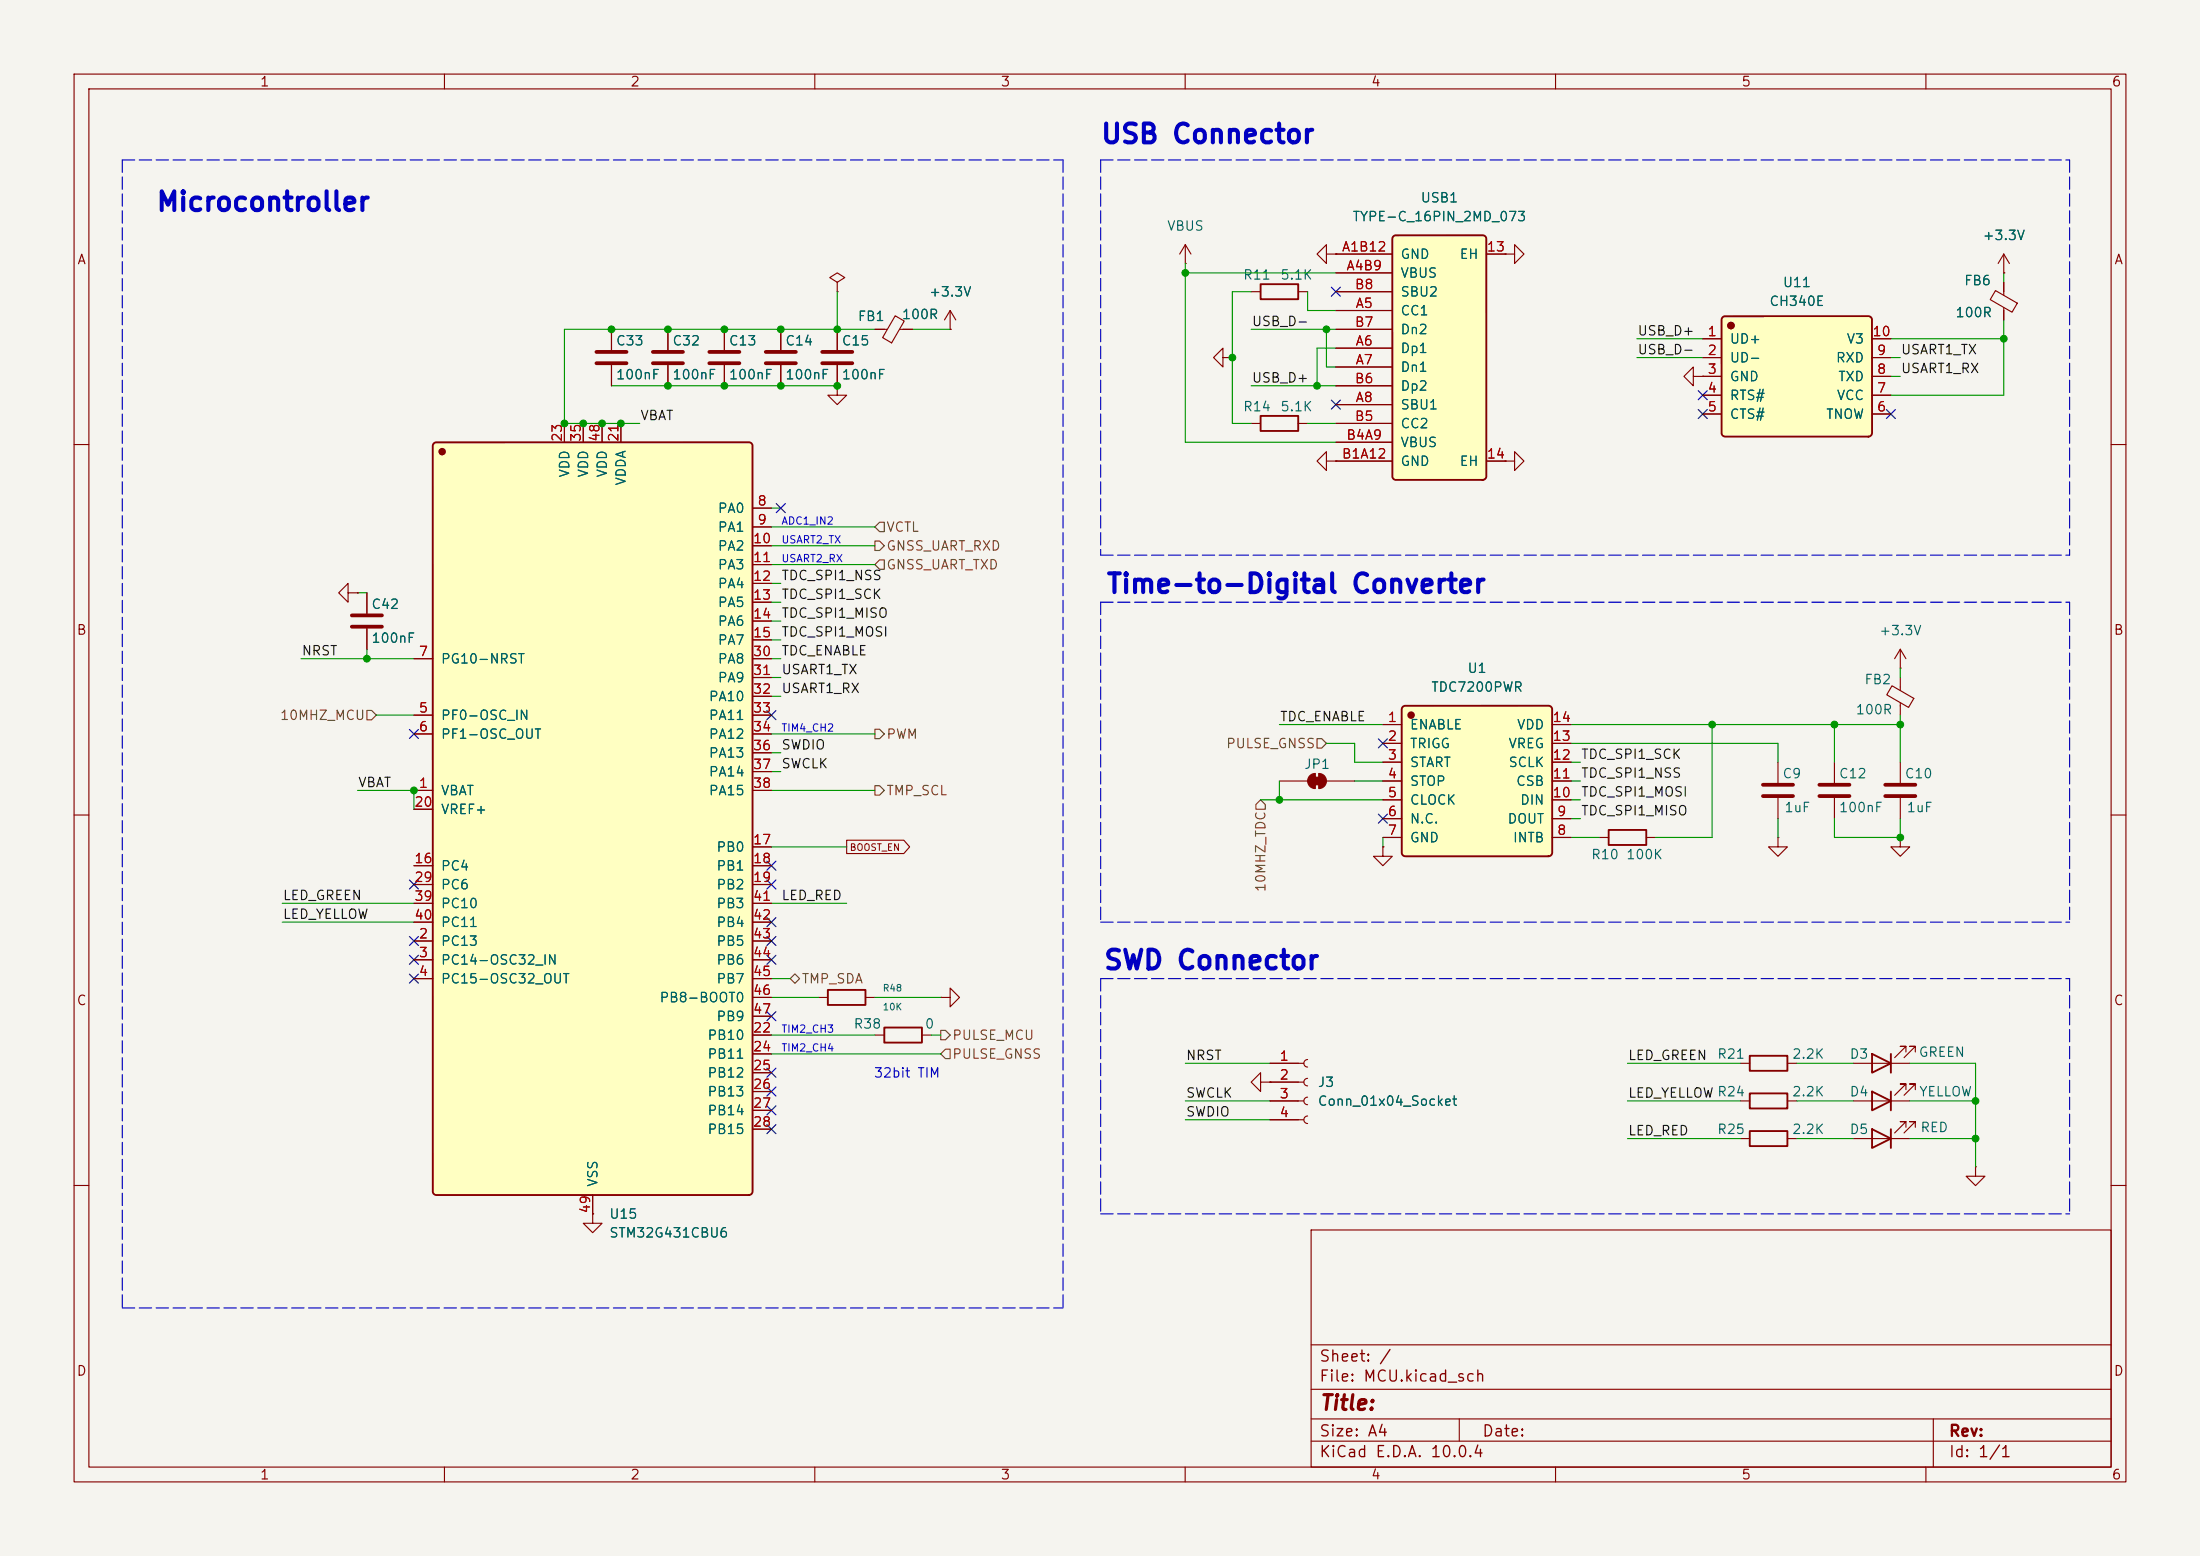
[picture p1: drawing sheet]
<svg xmlns="http://www.w3.org/2000/svg" width="297mm" height="210mm" viewBox="0 0 297 210" stroke-linecap="round" stroke-linejoin="round" font-family="sans-serif">
<path d="M0 0h297v210h-297z" fill="#f5f4ef" stroke="#f5f4ef" stroke-width=".14"/>
<g fill="none" stroke="#840000" stroke-width=".15">
<path d="M10 10h277v190h-277zM12 12h273v186h-273zM60 10v2M110 10v2M160 10v2M210 10v2M260 10v2M10 60h2M285 60h2M10 110h2M285 110h2M250.2 143.5h7.6"/>
<path d="M257.3 142v-.8h-.8h.8l-1.5 1.5M258.6 142v-.8h-.8h.8l-1.6 1.5M266.7 157.5v1.3h1.3l-1.3 1.2-1.3-1.2h1.3M266.7 157.5h.1M10 160h2M177 166h108v32h-108zM285 160h2M60 198v2M110 198v2M160 198v2M177 194.5h108M177 191.5h108"/>
<path d="M177 187.5h108M177 181.5h108M197 191.5v3M210 198v2M260 198v2M261 191.5v6.5"/>
</g>
<path d="M252.7 142.2l2.6 1.3-2.6 1.3zM255.3 142.2v2.6" fill="none" stroke="#840000" stroke-width=".25"/>
<path d="M189.4 95.4l.2-.1h19.4l.4 .1 .1 .3v19.4a.51 .51 0 0 1-.5 .5h-19.3l-.3-.2-.2-.2v-19.4z" fill="#ffffc2"/>
<circle cx="190.5" cy="96.5" r=".38" fill="#840000" stroke="#840000" stroke-width=".25"/>
<g fill="none" stroke="#840000" stroke-width=".25">
<path d="M170.2 38.4h5.1v2h-5.1zM170.2 56.1h5.1v2.1h-5.1zM189.4 95.4l.2-.1h19.4l.4 .1 .1 .3v19.4a.51 .51 0 0 1-.5 .5h-19.3l-.3-.2-.2-.2v-19.4zM217.2 112h5v2h-5zM111.8 133.6h5v2h-5zM119.4 138.7h5.1v2h-5.1zM236.2 152.7h5.1v2h-5.1zM236.2 142.5h5.1v2h-5.1zM236.2 147.6h5.1v2h-5.1zM252.7 147.3l2.6 1.3-2.6 1.3zM252.7 152.4l2.6 1.3-2.6 1.2zM255.3 147.3v2.6"/>
<path d="M255.3 152.4v2.5"/>
</g>
<g fill="none" stroke="#840000" stroke-width=".15">
<path d="M160 35.6h.1M160 33l-.7 1.3M160 33l.8 1.3M160 33v2.6M168.9 39.4h1.3M175.3 39.4h1.2M179.1 34.3v-1.3l-1.3 1.3 1.3 1.3v-1.3h1.2M180.3 34.3h.1M203.2 34.3h1.3v-1.3l1.2 1.3-1.2 1.3v-1.3M203.2 34.3h.1M270.5 36.8h.1M270.5 34.3l-.8 1.3"/>
<path d="M270.5 34.3l.8 1.3M270.5 34.3v2.5M82.5 44.5v2.7M82.5 49.3v2.8M113 44.5v2.7M113 49.3v2.8M118.1 44.5h1.7M120.9 42.6l1.2 .7-1.7 3-1.2-.7zM121.4 44.5h1.8M128.3 44.5h.1M128.3 41.9l-.8 1.3M128.3 41.9l.7 1.3"/>
<path d="M128.3 41.9v2.6M165.1 48.3v-1.3l-1.3 1.3 1.3 1.2v-1.2h1.3M166.4 48.3h.1M168.9 57.2h1.3M175.3 57.2h1.2M179.1 62.2v-1.2l-1.3 1.2 1.3 1.3v-1.3h1.2M180.3 62.2h.1M49.5 80v2.8M49.5 84.8v2.8M186.7 97.8h2.5M209.5 97.8h2.6M255.4 92.6l3 1.7-.7 1.2-3-1.7z"/>
<path d="M256.5 90.2h.1M256.5 87.6v2.6M256.5 91.4v1.8M256.5 94.9v1.6M256.5 87.6l-.7 1.3M256.5 87.6l.8 1.3M172.7 105.4h3.8M177.5 104.4v2M178.1 104.4v2M179.1 105.4h3.8M186.7 114.3v1.3h1.3l-1.3 1.2-1.3-1.2h1.3M186.7 114.3h.1"/>
<path d="M186.7 100.3h2.5M186.7 102.9h2.5M186.7 105.4h2.5M186.7 108h2.5M186.7 110.5h2.5M186.7 113h2.5M209.5 100.3h2.6M209.5 102.9h2.6M209.5 105.4h2.6M209.5 108h2.6M209.5 110.5h2.6M209.5 113h2.6"/>
<path d="M215.9 113h1.3M222.2 113h1.3M240 113v1.3h1.3l-1.3 1.3-1.2-1.3h1.2M240 113h.1M240 102.9v2.8M240 107.7v2.8M247.6 102.9v2.8M247.6 107.7v2.8M256.5 113v1.3h1.3l-1.3 1.3-1.2-1.3h1.2M256.5 113h.1M256.5 102.9v2.8M256.5 107.7v2.8"/>
<path d="M110.5 134.6h1.3M116.8 134.6h1.3M118.1 139.7h1.3M124.5 139.7h1.2M127 134.6h1.3v-1.2l1.2 1.2-1.2 1.3v-1.3M127 134.6h.1M170.2 146.1v-1.3l-1.3 1.3 1.3 1.2v-1.2h1.2M171.4 146.1h.1M171.4 143.5h4.6M171.4 146.1h4.6M171.4 148.6h4.6M171.4 151.1h4.6"/>
<path d="M176.5 143a.51 .51 0 0 0-.5 .5 .51 .51 0 0 0 .5 .5M176.5 145.5a.51 .51 0 0 0-.5 .6 .51 .51 0 0 0 .5 .5M176.5 148.1a.51 .51 0 0 0-.5 .5 .51 .51 0 0 0 .5 .5M176.5 150.6a.51 .51 0 0 0-.5 .5 .51 .51 0 0 0 .5 .5M234.9 143.5h1.3M234.9 148.6h1.3M234.9 153.7h1.3M241.3 143.5h1.3M241.3 148.6h1.3M241.3 153.7h1.3M250.2 148.6h7.6M250.2 153.7h7.6"/>
<path d="M257.3 147.1v-.8h-.8h.8l-1.5 1.5M257.3 152.1v-.7h-.8h.8l-1.5 1.5M258.6 147.1v-.8h-.8h.8l-1.6 1.5M258.6 152.1v-.7h-.8h.8l-1.6 1.5M80 163.8v1.3h1.3l-1.3 1.3-1.3-1.3h1.3M80 163.8h.1"/>
</g>
<path d="M80.5 47.5h4.1M80.5 49h4.1M111 47.5h4.1M111 49h4.1M47.5 83.1h4.1M47.5 84.6h4.1M238 105.9h4.1M238 107.4h4.1M245.6 105.9h4.1M245.6 107.4h4.1M254.5 105.9h4.1M254.5 107.4h4.1" fill="none" stroke="#840000" stroke-width=".51"/>
<g fill="#840000" stroke="#840000" stroke-width=".15">
<path d="M177.3 104.9h1v1h-1z"/>
<path d="M176.8 104.7l.4-.2 .3-.1v2a1.02 1.02 0 0 1-.9-.6 1.02 1.02 0 0 1 .2-1.1z"/>
<path d="M178.1 104.4a1.02 1.02 0 0 1 1 1 1.02 1.02 0 0 1-1 1z"/>
</g>
<path d="M188.1 31.9l.3-.1h11.8h.2l.2 .3 .1 32.2a.51 .51 0 0 1-.5 .5h-11.7l-.3-.1-.2-.2v-32.2z" fill="#ffffc2"/>
<path d="M188.1 31.9l.3-.1h11.8h.2l.2 .3 .1 32.2a.51 .51 0 0 1-.5 .5h-11.7l-.3-.1-.2-.2v-32.2z" fill="none" stroke="#840000" stroke-width=".25"/>
<g fill="none" stroke="#840000" stroke-width=".15">
<path d="M180.3 34.3h7.7M180.3 36.8h7.7M180.3 39.4h7.7M200.7 34.3h2.5M180.3 41.9h7.7M180.3 47h7.7M180.3 49.5h7.7M180.3 54.6h7.7M180.3 59.7h7.7M180.3 57.2h7.7M180.3 52.1h7.7M180.3 44.5h7.7"/>
<path d="M180.3 62.2h7.7M200.7 62.2h2.5M203.2 62.2h1.3v-1.2l1.2 1.2-1.2 1.3v-1.3M203.2 62.2h.1"/>
</g>
<path d="M58.6 59.8l.2-.1h42.3l.3 .1 .2 .2v100.8a.51 .51 0 0 1-.5 .5h-42.2l-.3-.1-.1-.2-.1-100.8z" fill="#ffffc2"/>
<circle cx="59.7" cy="61" r=".38" fill="#840000" stroke="#840000" stroke-width=".25"/>
<path d="M58.6 59.8l.2-.1h42.3l.3 .1 .2 .2v100.8a.51 .51 0 0 1-.5 .5h-42.2l-.3-.1-.1-.2-.1-100.8z" fill="none" stroke="#840000" stroke-width=".25"/>
<g fill="none" stroke="#840000" stroke-width=".15">
<path d="M76.2 57.2v2.5M78.7 57.2v2.5M81.3 57.2v2.5M83.8 57.2v2.5M101.6 68.6h2.5M101.6 71.1h2.5M101.6 73.7h2.5M101.6 76.2h2.5M101.6 78.7h2.5M55.9 96.5h2.5M55.9 99.1h2.5M55.9 88.9h2.5"/>
<path d="M101.6 96.5h2.5M101.6 99.1h2.5M101.6 88.9h2.5M101.6 81.3h2.5M101.6 83.8h2.5M101.6 86.4h2.5M101.6 91.4h2.5M101.6 94h2.5M55.9 106.7h2.5M55.9 116.8h2.5M55.9 119.4h2.5M55.9 109.2h2.5"/>
<path d="M101.6 106.7h2.5M101.6 116.8h2.5M101.6 114.3h2.5M101.6 119.4h2.5M101.6 101.6h2.5M101.6 104.1h2.5M55.9 127h2.5M55.9 129.5h2.5M55.9 132.1h2.5M55.9 121.9h2.5M55.9 124.5h2.5M101.6 127h2.5"/>
<path d="M101.6 129.5h2.5M101.6 132.1h2.5M101.6 139.7h2.5M101.6 121.9h2.5M101.6 124.5h2.5M101.6 134.6h2.5M101.6 137.2h2.5M101.6 142.2h2.5M101.6 144.8h2.5M101.6 147.3h2.5M101.6 149.9h2.5M101.6 152.4h2.5"/>
<path d="M80 161.3v2.5"/>
</g>
<path d="M232.6 42.8l.2-.1h19.4l.3 .1 .2 .3v15.3a.51 .51 0 0 1-.5 .5h-19.3l-.3-.1-.2-.3v-15.3z" fill="#ffffc2"/>
<circle cx="233.7" cy="43.9" r=".38" fill="#840000" stroke="#840000" stroke-width=".25"/>
<path d="M232.6 42.8l.2-.1h19.4l.3 .1 .2 .3v15.3a.51 .51 0 0 1-.5 .5h-19.3l-.3-.1-.2-.3v-15.3z" fill="none" stroke="#840000" stroke-width=".25"/>
<g fill="none" stroke="#840000" stroke-width=".15">
<path d="M113 38.1l1-.6-1-.7-1 .7 1 .6v1.3M113 39.4h.1M180.3 34.3h.1M180.3 34.3h7.7M180.3 36.8h7.7M180.3 39.4h7.7M200.7 34.3h2.5M203.2 34.3h.1M269.4 39.2l2.9 1.7-.7 1.2-2.9-1.7zM270.5 36.8h.1M270.5 38.1v1.8M76.2 57.2v2.5"/>
<path d="M78.7 57.2v2.5M81.3 57.2v2.5M82.5 44.5v2.7M82.5 49.3v2.8M83.8 57.2v2.5M90.2 44.5v2.7M90.2 49.3v2.8M97.8 44.5v2.7M97.8 49.3v2.8M105.4 44.5v2.7M105.4 49.3v2.8M113 52.1v1.2h1.3l-1.3 1.3-1.2-1.3h1.2"/>
<path d="M113 52.1h.1M113 44.5v2.7M113 49.3v2.8M118.1 44.5h1.3M121.9 44.5h1.3M128.3 44.5h.1M180.3 44.5h7.7M180.3 41.9h7.7M180.3 47h7.7M180.3 49.5h7.7M180.3 54.6h7.7M180.3 59.7h7.7"/>
<path d="M180.3 57.2h7.7M180.3 52.1h7.7M228.6 50.8v-1.3l-1.3 1.3 1.3 1.3v-1.3h1.3M229.9 50.8h.1M229.9 45.7h2.5M229.9 48.3h2.5M229.9 50.8h2.5M229.9 53.3h2.5M229.9 55.9h2.5M252.7 45.7h2.6M252.7 48.3h2.6M252.7 50.8h2.6"/>
<path d="M252.7 53.3h2.6M252.7 55.9h2.6M270.5 41.5v1.7M101.6 68.6h2.5M101.6 71.1h2.5M101.6 73.7h2.5M101.6 76.2h2.5M101.6 78.7h2.5M180.3 62.2h.1M180.3 62.2h7.7M200.7 62.2h2.5M203.2 62.2h.1"/>
<path d="M47 80v-1.3l-1.3 1.3 1.3 1.3v-1.3h1.3M48.3 80h.1M49.5 80v2.8M49.5 84.8v2.8M55.9 96.5h2.5M55.9 99.1h2.5M55.9 88.9h2.5M101.6 96.5h2.5M101.6 99.1h2.5M101.6 88.9h2.5M101.6 81.3h2.5M101.6 83.8h2.5"/>
<path d="M101.6 86.4h2.5M101.6 91.4h2.5M101.6 94h2.5M186.7 97.8h2.5M209.5 97.8h2.6M55.9 106.7h2.5M55.9 116.8h2.5M55.9 119.4h2.5M55.9 109.2h2.5M101.6 106.7h2.5M101.6 116.8h2.5M101.6 114.3h2.5"/>
<path d="M101.6 119.4h2.5M101.6 101.6h2.5M101.6 104.1h2.5M114.3 113.4h7.7l.8 .9-.8 .9h-7.7zM186.7 114.3h.1M186.7 100.3h2.5M186.7 102.9h2.5M186.7 105.4h2.5M186.7 108h2.5M186.7 110.5h2.5M186.7 113h2.5M209.5 100.3h2.6"/>
<path d="M209.5 102.9h2.6M209.5 105.4h2.6M209.5 108h2.6M209.5 110.5h2.6M209.5 113h2.6M55.9 127h2.5M55.9 129.5h2.5M55.9 132.1h2.5M55.9 121.9h2.5M55.9 124.5h2.5M101.6 127h2.5M101.6 129.5h2.5"/>
<path d="M101.6 132.1h2.5M101.6 139.7h2.5M101.6 121.9h2.5M101.6 124.5h2.5M101.6 134.6h2.5M101.6 137.2h2.5M101.6 142.2h2.5M101.6 144.8h2.5M101.6 147.3h2.5M101.6 149.9h2.5M101.6 152.4h2.5M171.4 146.1h.1"/>
<path d="M171.4 143.5h3.9M171.4 146.1h3.9M171.4 148.6h3.9M171.4 151.1h3.9M80 163.8h.1M80 161.3v2.5"/>
</g>
<path d="M88.1 47.5h4.1M88.1 49h4.1M95.8 47.5h4M95.8 49h4M103.4 47.5h4M103.4 49h4" fill="none" stroke="#840000" stroke-width=".51"/>
<path d="M118.1 73h.6l.7 .7-.7 .6h-.6zM118.1 76.2l.6-.6h.7v1.2h-.7zM118.1 71.1l.6-.6h.7v1.3h-.7zM49.5 95.9h.7l.6 .6-.6 .7h-.7zM118.1 98.4h.6l.7 .7-.7 .6h-.6zM177.8 99.7h.6l.7 .6-.7 .7h-.6zM118.1 106h.6l.7 .7-.7 .6h-.6zM169.5 108.6l.7-.6 .6 .6v.6h-1.3zM107.3 131.4l.6 .7-.6 .6-.6-.6zM127 139.1h.6l.7 .6-.7 .6h-.6zM127.6 141.6h.7v1.3h-.7l-.6-.7z" fill="none" stroke="#725600" stroke-width=".15"/>
<g fill="none" stroke="#0000c2" stroke-width=".15" stroke-dasharray="1.7 .6">
<path d="M16.5 21.6v154.9M16.5 21.6h127M143.5 21.6v154.9M148.6 21.6h130.8M148.6 21.6v53.3M279.4 21.6v53.3M148.6 74.9h130.8M148.6 81.3h130.8M148.6 81.3v43.2M279.4 81.3v43.2M148.6 132.1v31.7M148.6 132.1h130.8"/>
<path d="M148.6 124.5h130.8M279.4 132.1v31.7M16.5 176.5h127M148.6 163.8h130.8"/>
</g>
<g fill="none" stroke="#009600" stroke-width=".15">
<path d="M113 39.4v5.1M160 36.8h20.3M160 35.6v24.1h20.3M168.9 39.4h-2.5v17.8h2.5M176.5 39.4v2.5h3.8M270.5 36.8v1.3M82.5 52.1h30.5M118.1 44.5h-41.9v12.7h10.2M123.2 44.5h5.1M168.9 52.1h11.4M168.9 44.5h11.4M176.5 57.2h3.8"/>
<path d="M179.1 44.5v5h1.2M180.3 47h-2.5v5.1M221 45.7h8.9M221 48.3h8.9M255.3 45.7h15.2M255.3 48.3h1.2M255.3 50.8h1.2M270.5 43.2v10.1h-15.2M104.1 71.1h14M104.1 76.2h14M104.1 68.6h1.3M104.1 78.7h1.3"/>
<path d="M104.1 73.7h14M40.6 88.9h15.3M48.3 80h1.2M49.5 87.6v1.3M50.8 96.5h5.1M104.1 86.4h1.3M104.1 99.1h14M104.1 91.4h1.3M104.1 88.9h1.3M104.1 94h1.3M104.1 81.3h1.3M104.1 83.8h1.3"/>
<path d="M172.7 97.8h14M212.1 97.8h44.4M231.1 97.8v15.2h-7.6M247.6 97.8v5.1M256.5 90.2v1.2M256.5 96.5v6.4M48.3 106.7h7.6v2.5M104.1 104.1h1.3M104.1 106.7h14M104.1 114.3h10.2M104.1 101.6h1.3M170.2 108h16.5"/>
<path d="M172.7 105.4v2.6M179.1 100.3h3.8v2.6h3.8M182.9 105.4h3.8M186.7 113v1.3M212.1 108h1.3M212.1 100.3h27.9v2.6M212.1 105.4h1.3M212.1 102.9h1.3M212.1 113h3.8M212.1 110.5h1.3M240 110.5v2.5M247.6 110.5v2.5h8.9v-2.5"/>
<path d="M38.1 121.9h17.8M38.1 124.5h17.8M104.1 121.9h10.2M104.1 139.7h14M104.1 134.6h6.4M104.1 132.1h2.6M118.1 134.6h8.9M125.7 139.7h1.3M104.1 142.2h22.9M160 151.1h11.4M160 143.5h11.4M160 148.6h11.4"/>
<path d="M219.7 143.5h15.2M219.7 148.6h15.2M219.7 153.7h15.2M242.6 143.5h7.6M242.6 148.6h7.6M242.6 153.7h7.6M257.8 143.5h8.9v14M257.8 148.6h8.9M257.8 153.7h8.9"/>
</g>
<g fill="none" stroke="#000084" stroke-width=".15">
<path d="M179.7 38.8l1.2 1.2M180.9 38.8l-1.2 1.2M179.7 54l1.2 1.2M180.9 54l-1.2 1.2M229.3 55.3l1.2 1.2M229.3 52.7l1.2 1.2M230.5 55.3l-1.2 1.2M230.5 52.7l-1.2 1.2M254.7 55.3l1.2 1.2M255.9 55.3l-1.2 1.2M104.8 68l1.2 1.2M106 68l-1.2 1.2"/>
<path d="M55.3 98.5l1.2 1.2M56.5 98.5l-1.2 1.2M103.5 95.9l1.2 1.2M104.7 95.9l-1.2 1.2M186.1 99.7l1.2 1.2M187.3 99.7l-1.2 1.2M55.3 118.8l1.2 1.2M56.5 118.8l-1.2 1.2M103.5 116.2l1.2 1.2M103.5 118.8l1.2 1.2M104.7 116.2l-1.2 1.2M104.7 118.8l-1.2 1.2"/>
<path d="M186.1 109.9l1.2 1.2M187.3 109.9l-1.2 1.2M55.3 131.5l1.2 1.2M55.3 128.9l1.2 1.2M55.3 126.4l1.2 1.2M56.5 131.5l-1.2 1.2M56.5 128.9l-1.2 1.2M56.5 126.4l-1.2 1.2M103.5 136.6l1.2 1.2M103.5 128.9l1.2 1.2M103.5 123.9l1.2 1.2M103.5 126.4l1.2 1.2"/>
<path d="M104.7 136.6l-1.2 1.2M104.7 128.9l-1.2 1.2M104.7 123.9l-1.2 1.2M104.7 126.4l-1.2 1.2M103.5 144.2l1.2 1.2M103.5 149.3l1.2 1.2M103.5 146.7l1.2 1.2M103.5 151.8l1.2 1.2M104.7 144.2l-1.2 1.2M104.7 149.3l-1.2 1.2M104.7 146.7l-1.2 1.2M104.7 151.8l-1.2 1.2"/>
</g>
<g fill="#009600" stroke="#009600" stroke-width=".14">
<circle cx="113" cy="52.1" r=".46"/>
<circle cx="76.2" cy="57.2" r=".46"/>
<circle cx="78.7" cy="57.2" r=".46"/>
<circle cx="82.5" cy="44.5" r=".46"/>
<circle cx="105.4" cy="52.1" r=".46"/>
<circle cx="113" cy="44.5" r=".46"/>
<circle cx="105.4" cy="44.5" r=".46"/>
<circle cx="97.8" cy="52.1" r=".46"/>
<circle cx="81.3" cy="57.2" r=".46"/>
<circle cx="83.8" cy="57.2" r=".46"/>
<circle cx="90.2" cy="44.5" r=".46"/>
<circle cx="97.8" cy="44.5" r=".46"/>
<circle cx="90.2" cy="52.1" r=".46"/>
<circle cx="49.5" cy="88.9" r=".46"/>
<circle cx="55.9" cy="106.7" r=".46"/>
<circle cx="160" cy="36.8" r=".46"/>
<circle cx="179.1" cy="44.5" r=".46"/>
<circle cx="177.8" cy="52.1" r=".46"/>
<circle cx="166.4" cy="48.3" r=".46"/>
<circle cx="256.5" cy="97.8" r=".46"/>
<circle cx="247.6" cy="97.8" r=".46"/>
<circle cx="270.5" cy="45.7" r=".46"/>
<circle cx="172.7" cy="108" r=".46"/>
<circle cx="266.7" cy="148.6" r=".46"/>
<circle cx="266.7" cy="153.7" r=".46"/>
<circle cx="256.5" cy="113" r=".46"/>
<circle cx="231.1" cy="97.8" r=".46"/>
</g>
<g font-size="2.5" fill="#0000c2">
<text x="148.5" y="20">USB Connector</text>
<text x="21" y="29.1">Microcontroller</text>
<text x="149.2" y="80.7">Time-to-Digital Converter</text>
<text x="148.9" y="131.5">SWD Connector</text>
</g>
<text font-size="2" fill="#840000" x="178" y="190.8">Title:</text>
<g font-size="1.5" fill="#840000">
<text x="178" y="184.2">Sheet: /</text>
<text x="178" y="186.9">File: MCU.kicad_sch</text>
<text x="178" y="197.1">KiCad E.D.A. 10.0.4</text>
<text x="178" y="194.3">Size: A4</text>
<text x="200" y="194.3">Date:</text>
<text x="263" y="194.3">Rev:</text>
<text x="263" y="197.1">Id: 1/1</text>
</g>
<g font-size="1.3" fill="#840000">
<text x="35" y="12">1</text>
<text x="85" y="12">2</text>
<text x="135" y="12">3</text>
<text x="185" y="12">4</text>
<text x="235" y="12">5</text>
<text x="285" y="12">6</text>
<text x="10.3" y="36">A</text>
<text x="285.3" y="36">A</text>
<text x="10.3" y="86">B</text>
<text x="285.3" y="86">B</text>
<text x="10.3" y="136">C</text>
<text x="285.3" y="136">C</text>
<text x="10.3" y="186">D</text>
<text x="285.3" y="186">D</text>
<text x="35" y="200">1</text>
<text x="85" y="200">2</text>
<text x="135" y="200">3</text>
<text x="185" y="200">4</text>
<text x="235" y="200">5</text>
<text x="285" y="200">6</text>
</g>
<g font-size="1.3" fill="#006464">
<text x="191.7" y="27.6">USB1</text>
<text x="157.5" y="31.5">VBUS</text>
<text x="182.5" y="30.2">TYPE-C_16PIN_2MD_073</text>
<text x="189" y="35.3">GND</text>
<text x="197" y="35.3">EH</text>
<text x="267.6" y="32.7">+3.3V</text>
<text x="125.3" y="40.3">+3.3V</text>
<text x="167.7" y="38.1">R11</text>
<text x="172.8" y="38.1">5.1K</text>
<text x="189" y="37.8">VBUS</text>
<text x="189" y="40.3">SBU2</text>
<text x="238.8" y="41.6">CH340E</text>
<text x="240.6" y="39.1">U11</text>
<text x="265.1" y="38.8">FB6</text>
<text x="83.1" y="46.9">C33</text>
<text x="90.7" y="46.9">C32</text>
<text x="98.3" y="46.9">C13</text>
<text x="105.9" y="46.9">C14</text>
<text x="113.5" y="46.9">C15</text>
<text x="115.7" y="43.6">FB1</text>
<text x="121.7" y="43.4">100R</text>
<text x="189" y="42.9">CC1</text>
<text x="189" y="48">Dp1</text>
<text x="189" y="45.4">Dn2</text>
<text x="233.4" y="46.7">UD+</text>
<text x="249.2" y="46.7">V3</text>
<text x="263.9" y="43.1">100R</text>
<text x="83.1" y="51.5">100nF</text>
<text x="90.7" y="51.5">100nF</text>
<text x="98.3" y="51.5">100nF</text>
<text x="105.9" y="51.5">100nF</text>
<text x="113.5" y="51.5">100nF</text>
<text x="189" y="50.5">Dn1</text>
<text x="189" y="53">Dp2</text>
<text x="233.4" y="49.2">UD-</text>
<text x="233.4" y="51.8">GND</text>
<text x="247.8" y="49.2">RXD</text>
<text x="248.1" y="51.8">TXD</text>
<text x="167.7" y="55.8">R14</text>
<text x="172.8" y="55.8">5.1K</text>
<text x="189" y="55.6">SBU1</text>
<text x="189" y="58.1">CC2</text>
<text x="233.4" y="54.3">RTS#</text>
<text x="233.4" y="56.9">CTS#</text>
<text x="246.4" y="56.9">TNOW</text>
<text x="247.9" y="54.3">VCC</text>
<text x="77.2" y="64.5" transform="rotate(-90 77.2 64.5)">VDD</text>
<text x="79.7" y="64.5" transform="rotate(-90 79.7 64.5)">VDD</text>
<text x="82.3" y="64.5" transform="rotate(-90 82.3 64.5)">VDD</text>
<text x="84.8" y="65.6" transform="rotate(-90 84.8 65.6)">VDDA</text>
<text x="189" y="63.2">GND</text>
<text x="189" y="60.7">VBUS</text>
<text x="197" y="63.2">EH</text>
<text x="96.8" y="69.6">PA0</text>
<text x="96.8" y="72.1">PA1</text>
<text x="96.8" y="74.6">PA2</text>
<text x="96.8" y="77.2">PA3</text>
<text x="50" y="82.5">C42</text>
<text x="96.8" y="79.7">PA4</text>
<text x="96.8" y="82.3">PA5</text>
<text x="50" y="87.1">100nF</text>
<text x="59.4" y="89.9">PG10-NRST</text>
<text x="96.8" y="84.8">PA6</text>
<text x="96.8" y="87.3">PA7</text>
<text x="96.8" y="89.9">PA8</text>
<text x="253.6" y="86.1">+3.3V</text>
<text x="95.6" y="95">PA10</text>
<text x="96.8" y="92.4">PA9</text>
<text x="193.1" y="93.7">TDC7200PWR</text>
<text x="198" y="91.1">U1</text>
<text x="251.6" y="92.7">FB2</text>
<text x="59.4" y="97.5">PF0-OSC_IN</text>
<text x="59.4" y="100">PF1-OSC_OUT</text>
<text x="95.6" y="97.5">PA11</text>
<text x="95.6" y="100">PA12</text>
<text x="190.2" y="98.8">ENABLE</text>
<text x="190.2" y="101.3">TRIGG</text>
<text x="203.6" y="101.3">VREG</text>
<text x="204.7" y="98.8">VDD</text>
<text x="250.4" y="96.7">100R</text>
<text x="59.4" y="107.7">VBAT</text>
<text x="95.6" y="102.6">PA13</text>
<text x="95.6" y="105.1">PA14</text>
<text x="95.6" y="107.7">PA15</text>
<text x="176" y="104.1">JP1</text>
<text x="190.2" y="103.8">START</text>
<text x="190.2" y="106.4">STOP</text>
<text x="203.6" y="103.8">SCLK</text>
<text x="204.6" y="106.4">CSB</text>
<text x="240.5" y="105.4">C9</text>
<text x="248.2" y="105.4">C12</text>
<text x="257.1" y="105.4">C10</text>
<text x="59.4" y="110.2">VREF+</text>
<text x="190.2" y="108.9">CLOCK</text>
<text x="190.2" y="111.5">N.C.</text>
<text x="203.4" y="111.5">DOUT</text>
<text x="205.1" y="108.9">DIN</text>
<text x="240.8" y="109.9">1uF</text>
<text x="248.2" y="109.9">100nF</text>
<text x="257.3" y="109.9">1uF</text>
<text x="59.4" y="117.8">PC4</text>
<text x="96.6" y="115.3">PB0</text>
<text x="96.6" y="117.8">PB1</text>
<text x="190.2" y="114">GND</text>
<text x="204.2" y="114">INTB</text>
<text x="214.7" y="116.3">R10</text>
<text x="219.4" y="116.3">100K</text>
<text x="59.4" y="120.4">PC6</text>
<text x="59.4" y="122.9">PC10</text>
<text x="59.4" y="125.4">PC11</text>
<text x="96.6" y="120.4">PB2</text>
<text x="96.6" y="122.9">PB3</text>
<text x="96.6" y="125.4">PB4</text>
<text x="59.4" y="128">PC13</text>
<text x="59.4" y="130.5">PC14-OSC32_IN</text>
<text x="96.6" y="128">PB5</text>
<text x="96.6" y="130.5">PB6</text>
<text x="59.4" y="133.1">PC15-OSC32_OUT</text>
<text x="89" y="135.6">PB8-BOOT0</text>
<text x="96.6" y="133.1">PB7</text>
<text x="95.4" y="140.7">PB10</text>
<text x="95.4" y="143.2">PB11</text>
<text x="96.6" y="138.1">PB9</text>
<text x="115.1" y="139.1">R38</text>
<text x="124.8" y="139.1">0</text>
<text x="231.7" y="143.2">R21</text>
<text x="241.8" y="143.2">2.2K</text>
<text x="249.6" y="143.2">D3</text>
<text x="258.9" y="143">GREEN</text>
<text x="95.4" y="145.8">PB12</text>
<text x="95.4" y="148.3">PB13</text>
<text x="177.8" y="147">J3</text>
<text x="177.8" y="149.6">Conn_01x04_Socket</text>
<text x="241.8" y="148.3">2.2K</text>
<text x="249.6" y="148.3">D4</text>
<text x="259" y="148.3">YELLOW</text>
<text x="95.4" y="150.8">PB14</text>
<text x="95.4" y="153.4">PB15</text>
<text x="231.7" y="153.4">R25</text>
<text x="241.8" y="153.4">2.2K</text>
<text x="249.6" y="153.4">D5</text>
<text x="259.2" y="153.1">RED</text>
<text x="81" y="160.3" transform="rotate(-90 81 160.3)">VSS</text>
<text x="82.2" y="164.8">U15</text>
<text x="82.2" y="167.3">STM32G431CBU6</text>
</g>
<g font-size="1.3" fill="#a90000">
<text x="181.1" y="34.3">A1B12</text>
<text x="200.6" y="34.3">13</text>
<text x="181.7" y="36.8">A4B9</text>
<text x="182.8" y="39.3">B8</text>
<text x="182.9" y="41.9">A5</text>
<text x="182.8" y="44.4">B7</text>
<text x="182.9" y="47">A6</text>
<text x="230.4" y="45.7">1</text>
<text x="252.7" y="45.7">10</text>
<text x="182.8" y="52">B6</text>
<text x="182.9" y="49.5">A7</text>
<text x="230.4" y="48.2">2</text>
<text x="230.4" y="50.8">3</text>
<text x="230.4" y="53.3">4</text>
<text x="253.3" y="53.3">7</text>
<text x="253.3" y="50.8">8</text>
<text x="253.3" y="48.2">9</text>
<text x="76.2" y="59.7" transform="rotate(-90 76.2 59.7)">23</text>
<text x="78.7" y="59.7" transform="rotate(-90 78.7 59.7)">35</text>
<text x="81.3" y="59.7" transform="rotate(-90 81.3 59.7)">48</text>
<text x="83.8" y="59.7" transform="rotate(-90 83.8 59.7)">21</text>
<text x="181.7" y="59.7">B4A9</text>
<text x="182.8" y="57.1">B5</text>
<text x="182.9" y="54.6">A8</text>
<text x="230.4" y="55.9">5</text>
<text x="253.3" y="55.9">6</text>
<text x="181.1" y="62.2">B1A12</text>
<text x="200.6" y="62.2">14</text>
<text x="102.2" y="68.6">8</text>
<text x="102.2" y="71.1">9</text>
<text x="101.6" y="73.6">10</text>
<text x="101.6" y="76.2">11</text>
<text x="101.6" y="78.7">12</text>
<text x="101.6" y="81.3">13</text>
<text x="101.6" y="83.8">14</text>
<text x="56.4" y="88.9">7</text>
<text x="101.6" y="86.3">15</text>
<text x="101.6" y="88.9">30</text>
<text x="101.6" y="91.4">31</text>
<text x="101.6" y="94">32</text>
<text x="56.4" y="96.5">5</text>
<text x="56.4" y="99">6</text>
<text x="101.6" y="96.5">33</text>
<text x="101.6" y="99">34</text>
<text x="101.6" y="101.6">36</text>
<text x="187.3" y="97.8">1</text>
<text x="187.3" y="100.3">2</text>
<text x="209.5" y="100.3">13</text>
<text x="209.5" y="97.8">14</text>
<text x="56.4" y="106.7">1</text>
<text x="101.6" y="104.1">37</text>
<text x="101.6" y="106.7">38</text>
<text x="187.3" y="102.8">3</text>
<text x="187.3" y="105.4">4</text>
<text x="187.3" y="107.9">5</text>
<text x="209.5" y="107.9">10</text>
<text x="209.5" y="105.4">11</text>
<text x="209.5" y="102.8">12</text>
<text x="55.8" y="109.2">20</text>
<text x="187.3" y="110.5">6</text>
<text x="187.3" y="113">7</text>
<text x="210.1" y="113">8</text>
<text x="210.1" y="110.5">9</text>
<text x="55.8" y="116.8">16</text>
<text x="55.8" y="119.4">29</text>
<text x="101.6" y="114.3">17</text>
<text x="101.6" y="116.8">18</text>
<text x="101.6" y="119.4">19</text>
<text x="55.8" y="121.9">39</text>
<text x="55.8" y="124.4">40</text>
<text x="101.6" y="121.9">41</text>
<text x="101.6" y="124.4">42</text>
<text x="56.4" y="127">2</text>
<text x="56.4" y="129.5">3</text>
<text x="101.6" y="127">43</text>
<text x="101.6" y="129.5">44</text>
<text x="56.4" y="132.1">4</text>
<text x="101.6" y="132.1">45</text>
<text x="101.6" y="134.6">46</text>
<text x="101.6" y="137.1">47</text>
<text x="101.6" y="139.7">22</text>
<text x="101.6" y="142.2">24</text>
<text x="172.6" y="143.5">1</text>
<text x="101.6" y="144.8">25</text>
<text x="101.6" y="147.3">26</text>
<text x="101.6" y="149.8">27</text>
<text x="172.6" y="146">2</text>
<text x="172.6" y="148.6">3</text>
<text x="101.6" y="152.4">28</text>
<text x="172.6" y="151.1">4</text>
<text x="80" y="163.9" transform="rotate(-90 80 163.9)">49</text>
</g>
<g font-size="1.3" fill="#0f0f0f">
<text x="168.9" y="44.3">USB_D-</text>
<text x="221" y="45.6">USB_D+</text>
<text x="168.9" y="51.9">USB_D+</text>
<text x="221" y="48.1">USB_D-</text>
<text x="256.5" y="48.1">USART1_TX</text>
<text x="256.5" y="50.7">USART1_RX</text>
<text x="86.4" y="57">VBAT</text>
<text x="105.4" y="81.2">TDC_SPI1_SCK</text>
<text x="105.4" y="78.6">TDC_SPI1_NSS</text>
<text x="105.4" y="83.7">TDC_SPI1_MISO</text>
<text x="40.6" y="88.8">NRST</text>
<text x="105.4" y="86.2">TDC_SPI1_MOSI</text>
<text x="105.4" y="88.8">TDC_ENABLE</text>
<text x="105.4" y="93.9">USART1_RX</text>
<text x="105.4" y="91.3">USART1_TX</text>
<text x="105.4" y="101.5">SWDIO</text>
<text x="172.7" y="97.7">TDC_ENABLE</text>
<text x="48.3" y="106.6">VBAT</text>
<text x="105.4" y="104">SWCLK</text>
<text x="213.4" y="107.8">TDC_SPI1_MOSI</text>
<text x="213.4" y="102.7">TDC_SPI1_SCK</text>
<text x="213.4" y="105.3">TDC_SPI1_NSS</text>
<text x="213.4" y="110.4">TDC_SPI1_MISO</text>
<text x="38.1" y="121.8">LED_GREEN</text>
<text x="38.1" y="124.3">LED_YELLOW</text>
<text x="105.4" y="121.8">LED_RED</text>
<text x="160" y="143.4">NRST</text>
<text x="219.7" y="143.4">LED_GREEN</text>
<text x="160" y="148.5">SWCLK</text>
<text x="219.7" y="148.5">LED_YELLOW R24</text>
<text x="160" y="151">SWDIO</text>
<text x="219.7" y="153.5">LED_RED</text>
</g>
<g font-size="1.3" fill="#725600">
<text x="119.6" y="74.6">GNSS_UART_RXD</text>
<text x="119.6" y="77.2">GNSS_UART_TXD</text>
<text x="119.6" y="72.1">VCTL</text>
<text x="37.7" y="97.5">10MHZ_MCU</text>
<text x="119.6" y="100">PWM</text>
<text x="165.4" y="101.3">PULSE_GNSS</text>
<text x="119.6" y="107.7">TMP_SCL</text>
<text x="171.2" y="120.5" transform="rotate(-90 171.2 120.5)">10MHZ_TDC</text>
<text x="108.1" y="133.1">TMP_SDA</text>
<text x="128.5" y="140.7">PULSE_MCU</text>
<text x="128.5" y="143.2">PULSE_GNSS</text>
</g>
<text font-size="1.3" fill="#0000c2" x="117.9" y="145.8">32bit TIM</text>
<g font-size="1" fill="#0000c2">
<text x="105.4" y="71.1">ADC1_IN2</text>
<text x="105.4" y="73.6">USART2_TX</text>
<text x="105.4" y="76.1">USART2_RX</text>
<text x="105.4" y="99">TIM4_CH2</text>
<text x="105.4" y="139.6">TIM2_CH3</text>
<text x="105.4" y="142.2">TIM2_CH4</text>
</g>
<text font-size=".9" fill="#840000" x="114.6" y="115.1">BOOST_EN</text>
<g font-size=".9" fill="#006464">
<text x="119.1" y="134">R48</text>
<text x="119.1" y="136.6">10K</text>
</g>
</svg>
